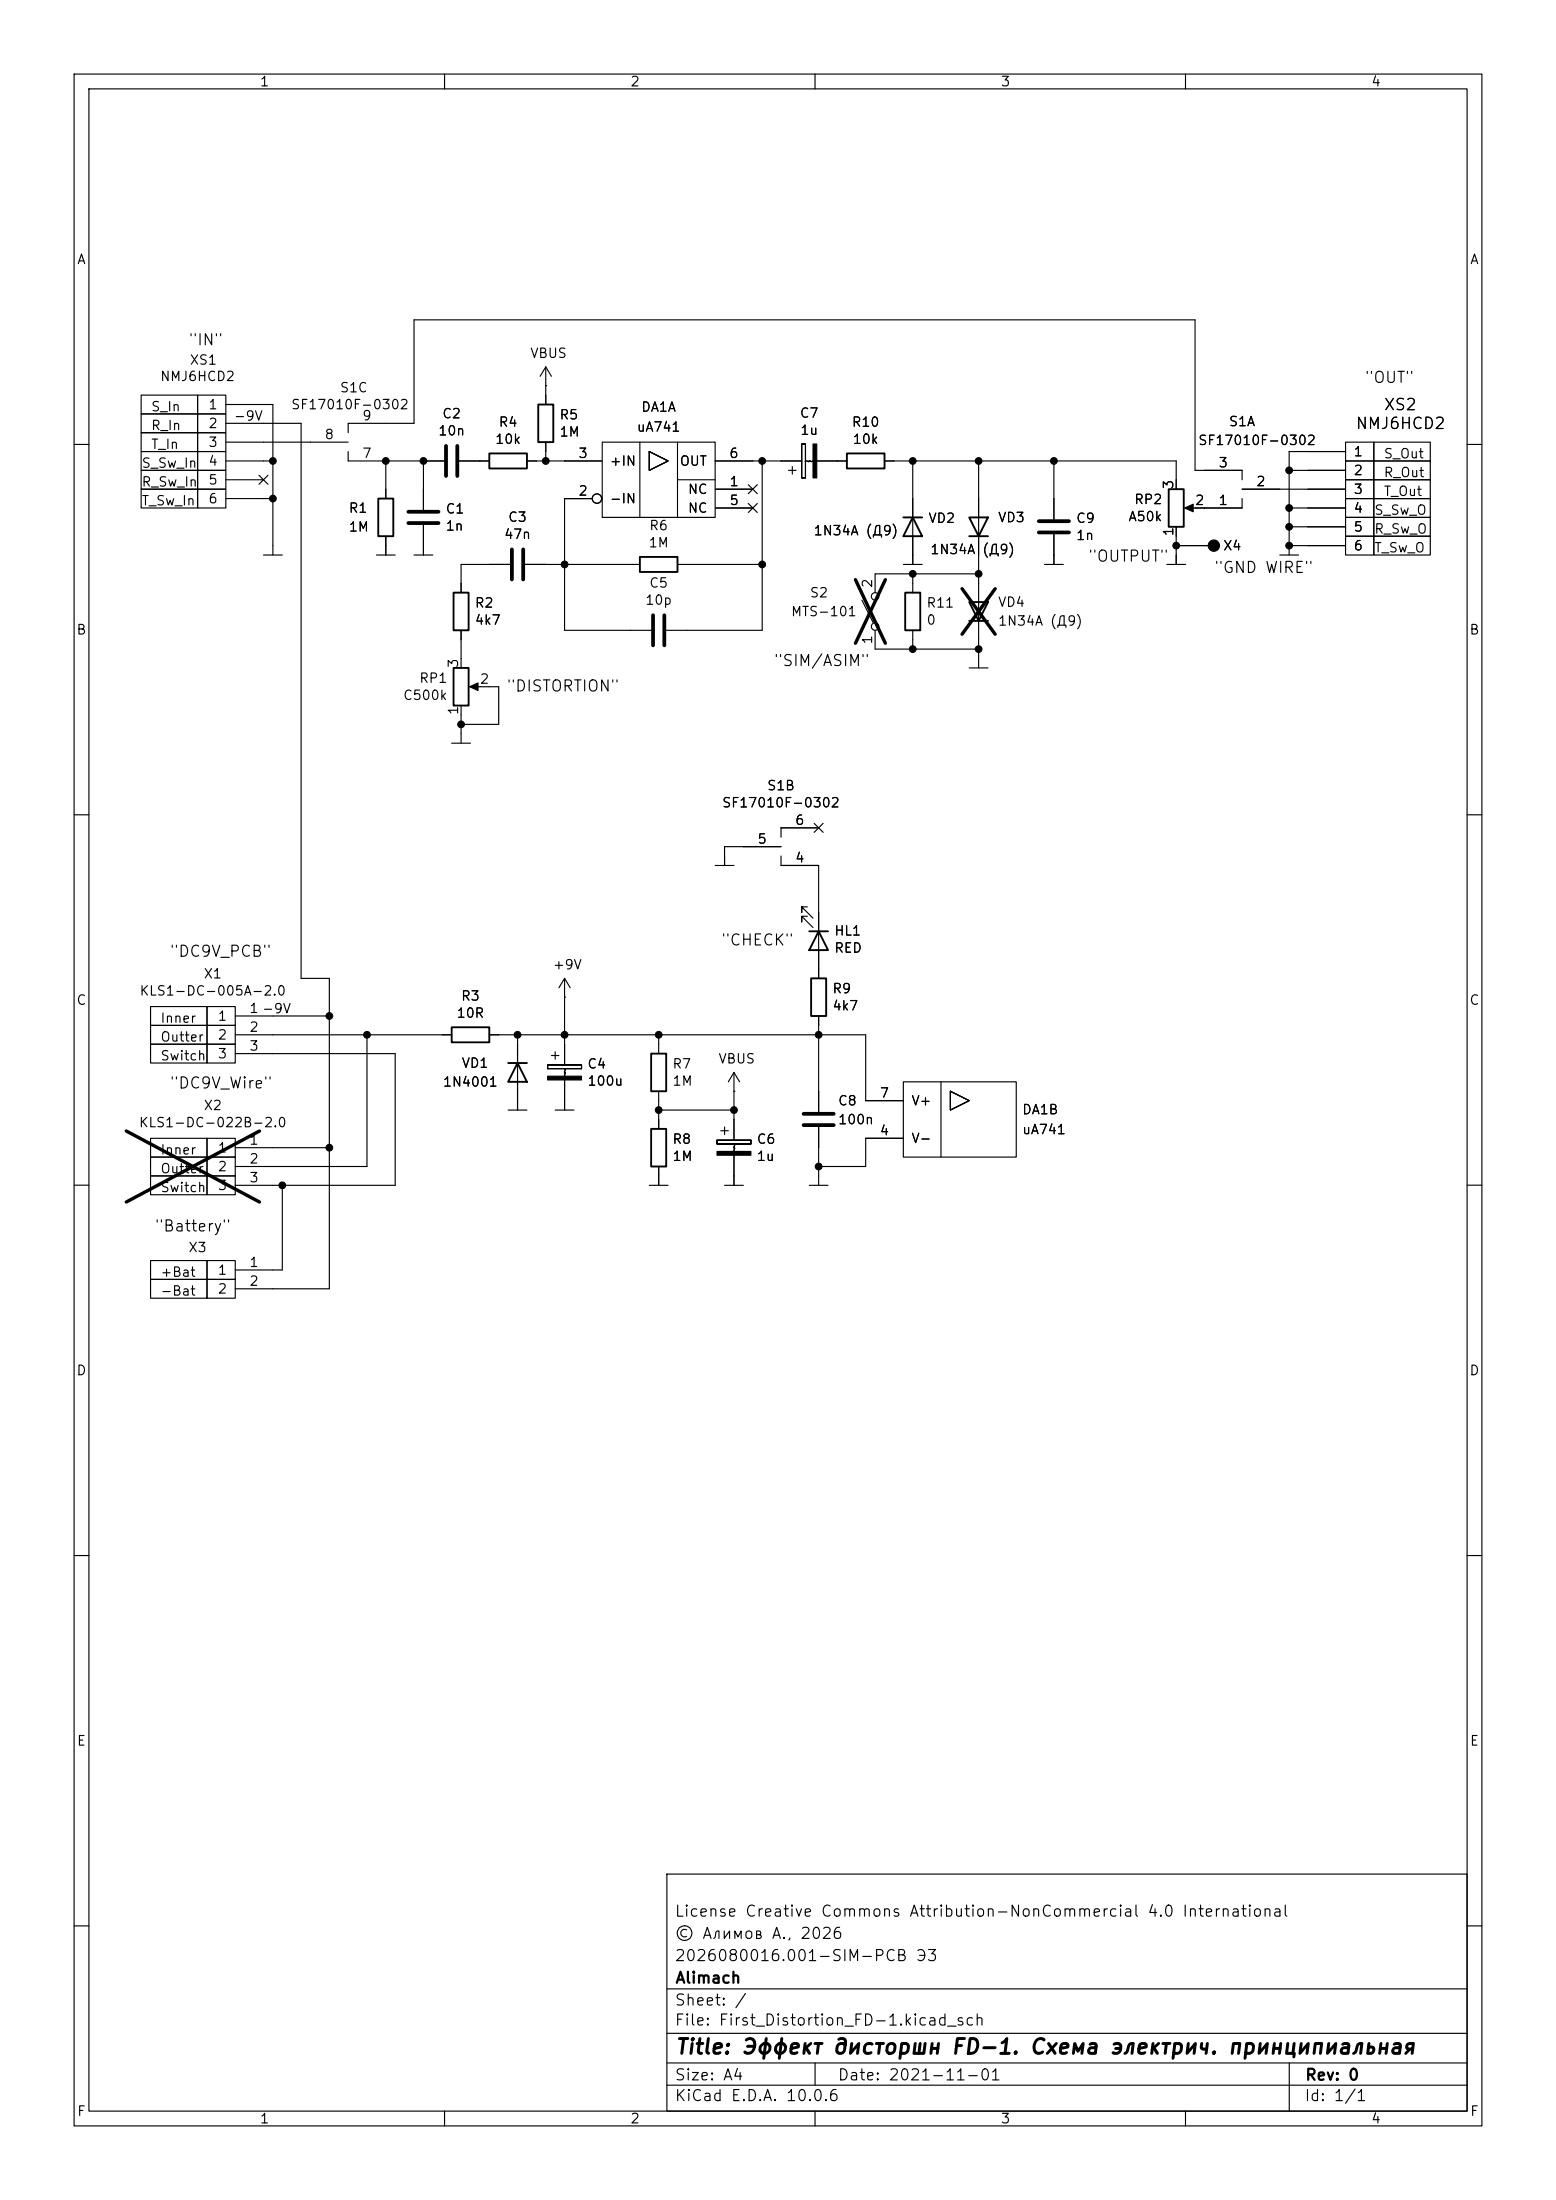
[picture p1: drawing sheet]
<svg xmlns="http://www.w3.org/2000/svg" width="210mm" height="297mm" viewBox="0 0 210 297" stroke-linecap="round" stroke-linejoin="round" font-family="sans-serif">
<g fill="none" stroke="#000" stroke-width=".15">
<path d="M10 10h190v277h-190zM12 12h186v273h-186zM60 10v2M110 10v2M160 10v2M19 53.3h7.7v2.6h-7.7zM19 55.9h7.7v2.5h-7.7zM19 58.4h7.7v2.6h-7.7zM26.7 53.3h3.8v2.6h-3.8zM26.7 55.9h3.8v2.5h-3.8zM26.7 58.4h3.8v2.6h-3.8zM30.5 59.7h16.5"/>
<path d="M30.5 57.2h10.1v74.9h3.8v41.9h-12.7M30.5 54.6h6.3v20.3M47 58.4v-1.2h8.9v-14h105.4v20.3h6.3v1.3M73.7 52.1h.1M73.7 49.5l-.8 1.3M73.7 49.5l.7 1.3M73.7 49.5v5.1M73.7 59.7v2.5M81.3 59.7h15.2v10.2h-15.2zM86.4 59.7v10.2M91.4 59.7v10.2M108.2 59.9v4.6z"/>
<path d="M108.2 59.9h.5zM108.7 59.9v4.6zM181.6 59.7h3.8v2.5h-3.8zM185.4 59.7h7.6v2.5h-7.6zM10 60h2M19 61h7.7v2.5h-7.7zM19 63.5h7.7v2.5h-7.7zM19 66h7.7v2.6h-7.7zM26.7 61h3.8v2.5h-3.8zM26.7 63.5h3.8v2.5h-3.8zM26.7 66h3.8v2.6h-3.8zM30.5 62.2h6.3"/>
<path d="M30.5 64.8h5.1M30.5 67.3h6.3M35 64.2l1.2 1.2M35.6 74.9h2.5M36.2 64.2l-1.2 1.2M47 61v1.2h12.9M50.8 74.9h2.5M52.1 62.2v5.1M52.1 72.4v2.5M55.9 74.9h2.5M57.1 62.2v6.6M57.1 70.9v4"/>
<path d="M62 62.2h4M68.8 76.2h-6.6v3.8M70.9 76.2h15.5M71.1 62.2h10.1M79.9 67.3h-3.7v17.8h11.7M87.6 61l2.6 1.2-2.6 1.3zM91.4 76.2h11.5M91.4 64.8h5.1M96.5 62.2h11.7M96.6 66h5M96.6 68.6h5M101 68l1.2 1.2"/>
<path d="M101 65.4l1.2 1.2M102.2 68l-1.2 1.2M102.2 65.4l-1.2 1.2M102.9 62.2v22.9h-13M106.4 63.5h1M106.9 63v1M108.2 64.5h.5zM110.2 62.2h4.1M119.4 62.2h39.3v3.8M121.9 76.2h2.6M123.2 62.2v14M123.2 77.5v2.5"/>
<path d="M132.1 62.2v28M132.1 77.5h-14v2.5M141 76.2h2.5M142.2 62.2v7.9M142.2 72.1v4.1M157.5 76.2h2.5M158.7 73.7h5.1M158.7 71.1v5.1M167.6 66h14M167.6 67.3v1.3h-7.3M172.7 74.9h2.6M174 63.5h7.6"/>
<path d="M174 68.6h7.6M174 71.1h7.6M174 73.7h7.6M181.6 62.2h3.8v2.6h-3.8zM181.6 64.8h3.8v2.5h-3.8zM181.6 67.3h3.8v2.6h-3.8zM181.6 69.9h3.8v2.5h-3.8zM181.6 72.4h3.8v2.5h-3.8zM181.6 61h-7.6v13.9M185.4 62.2h7.6v2.6h-7.6zM185.4 64.8h7.6v2.5h-7.6zM185.4 67.3h7.6v2.6h-7.6z"/>
<path d="M185.4 69.9h7.6v2.5h-7.6zM185.4 72.4h7.6v2.5h-7.6zM198 60h2M62.2 85.1v5.1M62.2 95.3v5M63.8 92.7h3.5v5.1h-5.1M116.3 81l1.6 3.1M118.1 85.1v2.5h14M123.2 85.1v2.5M130.8 90.2h2.5M10 110h2M61 100.3h2.5"/>
<path d="M96.5 116.8h2.6M105.4 115.6v1.2h5.1v15.3M105.4 114.3h-7.6v2.5M109.9 111.2l1.2 1.2M110.5 111.8h-5.1v1.2M111.1 111.2l-1.2 1.2M198 110h2M20.3 135.9h7.6v2.5h-7.6zM20.3 138.4h7.6v2.6h-7.6zM27.9 135.9h3.8v2.5h-3.8zM27.9 138.4h3.8v2.6h-3.8zM31.7 139.7h29.3"/>
<path d="M31.7 137.2h12.7M49.5 139.7v17.8h-17.8M66 139.7h50.8v8.9h5.1M69.8 139.7v10.2M76.2 134.6h.1M76.2 132.1v11.7M76.2 132.1l-.8 1.3M76.2 132.1l.8 1.3M88.9 139.7v2.5M109 122.4h-.8v.8v-.8l1.5 1.6M109 123.7h-.8v.8v-.8l1.5 1.5M110.5 137.2v12.9"/>
<path d="M10 160h2M20.3 153.7h7.6v2.5h-7.6zM20.3 156.2h7.6v2.6h-7.6zM20.3 158.8h7.6v2.5h-7.6zM20.3 141h7.6v2.5h-7.6zM27.9 153.7h3.8v2.5h-3.8zM27.9 156.2h3.8v2.6h-3.8zM27.9 158.8h3.8v2.5h-3.8zM27.9 141h3.8v2.5h-3.8zM31.7 142.2h21.6v17.8h-21.6M31.7 154.9h12.7M68.6 149.9h2.5"/>
<path d="M73.9 143.8v.5zM73.9 144.3h4.6zM73.9 143.8h4.6zM74.4 142.5h1M74.9 149.9h2.6M74.9 142v1M76.2 145.8v4.1M78.5 143.8v.5zM88.9 149.9h10.2M88.9 147.3v5.1M88.9 157.5v2.5M96.8 153.9v.5z"/>
<path d="M96.8 154.4h4.5zM96.8 153.9h4.5zM97.3 152.7h1M97.8 152.1v1.1M99.1 147.3h.1M99.1 144.8l-.8 1.3M99.1 144.8l.7 1.3M99.1 144.8v9.1M99.1 156v4M101.3 153.9v.5zM110.5 152.1v7.9M121.9 146.1h15.3v10.1h-15.3z"/>
<path d="M121.9 153.7h-5.1v3.8h-6.3M127 146.1v10.1M128.3 147.3l2.5 1.3-2.5 1.3zM198 160h2M20.3 170.2h7.6v2.5h-7.6zM20.3 172.7h7.6v2.6h-7.6zM27.9 170.2h3.8v2.5h-3.8zM27.9 172.7h3.8v2.6h-3.8zM38.1 160v11.5h-6.4M87.6 160h2.6M97.8 160h2.5M109.2 160h2.6"/>
<path d="M10 210h2M198 210h2M90 253h108v32h-108zM10 260h2M90 278.5h108M90 274.5h108M90 268.5h108M110 278.5v3M174 278.5v6.5M198 260h2M60 285v2M90 281.5h108"/>
<path d="M110 285v2M160 285v2"/>
<circle cx="80.6" cy="67.3" r=".63"/>
<circle cx="118.1" cy="80.5" r=".51"/>
<circle cx="118.1" cy="84.6" r=".51"/>
</g>
<g fill="none" stroke="#000" stroke-width=".25">
<path d="M72.6 54.6h2.1v5.1h-2.1zM51.1 67.3h2v5.1h-2zM66 61.2h5.1v2h-5.1zM86.4 75.2h5v2h-5zM114.3 61.2h5.1v2h-5.1zM121.9 69.9h2.6M123.2 69.9l1.3 2.5h-2.6zM130.8 69.9h2.5l-1.2 2.5zM130.8 72.4h2.5M157.7 66h2.1v5.1h-2.1zM61.2 90.2h2v5.1h-2zM61.2 80h2v5.1h-2z"/>
<path d="M122.2 80h2v5.1h-2zM130.8 81.3h2.5l-1.2 2.5zM130.8 83.8h2.5M61 138.7h5v2h-5zM109.2 125.7h2.6M109.5 132.1h2v5.1h-2zM110.5 125.7l1.3 2.6h-2.6zM68.6 143.5h2.5M69.8 143.5l1.3 2.6h-2.5zM87.9 142.2h2v5.1h-2zM87.9 152.4h2v5.1h-2z"/>
</g>
<path d="M115.5 78.3l4 8.5M119.5 78.3l-4 8.5M129.8 79.5l4.5 6.1M134.3 79.5l-4.5 6.1M17 152.7l18 9.6M35 152.7l-18 9.6" fill="none" stroke="#000" stroke-width=".46"/>
<g fill="#000" stroke="#000" stroke-width=".15">
<path d="M109.7 59.9h.5v4.6h-.5zM159.9 68.6l1.1-.5v1zM63.4 92.7l1.1-.5v1zM73.9 145.3h4.6v.5h-4.6zM96.8 155.4h4.5v.6h-4.5z"/>
<circle cx="163.8" cy="73.7" r=".76"/>
</g>
<path d="M55.1 70.6h4.1M55.1 69.1h4.1M60.2 60.2v4.1M61.7 60.2v4.1M69.1 74.2v4M70.6 74.2v4M140.2 71.9h4.1M140.2 70.4h4.1M88.1 83.1v4M89.7 83.1v4M108.5 150.4h4M108.5 151.9h4" fill="none" stroke="#000" stroke-width=".51"/>
<g fill="#000" stroke="#000" stroke-width=".13">
<circle cx="36.8" cy="62.2" r=".46"/>
<circle cx="36.8" cy="67.3" r=".46"/>
<circle cx="52.1" cy="62.2" r=".46"/>
<circle cx="57.1" cy="62.2" r=".46"/>
<circle cx="73.7" cy="62.2" r=".46"/>
<circle cx="76.2" cy="76.2" r=".46"/>
<circle cx="102.9" cy="62.2" r=".46"/>
<circle cx="102.9" cy="76.2" r=".46"/>
<circle cx="123.2" cy="62.2" r=".46"/>
<circle cx="123.2" cy="77.5" r=".46"/>
<circle cx="132.1" cy="62.2" r=".46"/>
<circle cx="132.1" cy="77.5" r=".46"/>
<circle cx="142.2" cy="62.2" r=".46"/>
<circle cx="158.7" cy="73.7" r=".46"/>
<circle cx="174" cy="71.1" r=".46"/>
<circle cx="174" cy="73.7" r=".46"/>
<circle cx="174" cy="68.6" r=".46"/>
<circle cx="174" cy="63.5" r=".46"/>
<circle cx="62.2" cy="97.8" r=".46"/>
<circle cx="123.2" cy="87.6" r=".46"/>
<circle cx="132.1" cy="87.6" r=".46"/>
<circle cx="44.4" cy="137.2" r=".46"/>
<circle cx="49.5" cy="139.7" r=".46"/>
<circle cx="69.8" cy="139.7" r=".46"/>
<circle cx="76.2" cy="139.7" r=".46"/>
<circle cx="88.9" cy="139.7" r=".46"/>
<circle cx="110.5" cy="139.7" r=".46"/>
<circle cx="44.4" cy="154.9" r=".46"/>
<circle cx="88.9" cy="149.9" r=".46"/>
<circle cx="99.1" cy="149.9" r=".46"/>
<circle cx="110.5" cy="157.5" r=".46"/>
<circle cx="38.1" cy="160" r=".46"/>
</g>
<text font-size="2" x="91" y="277.8">Title: Эффект дисторшн FD-1. Схема электрич. принципиальная</text>
<g font-size="1.5">
<text x="25.4" y="47">&quot;IN&quot;</text>
<text x="184.1" y="52.1">&quot;OUT&quot;</text>
<text x="182.9" y="58.3">NMJ6HCD2</text>
<text x="186.7" y="55.8">XS2</text>
<text x="146.8" y="76.2">&quot;OUTPUT&quot;</text>
<text x="163.8" y="77.7">&quot;GND WIRE&quot;</text>
<text x="68.3" y="93.7">&quot;DISTORTION&quot;</text>
<text x="104.3" y="90.3">&quot;SIM/ASIM&quot;</text>
<text x="22.8" y="129.6">&quot;DC9V_PCB&quot;</text>
<text x="97.2" y="128">&quot;CHECK&quot;</text>
<text x="22.8" y="147.3">&quot;DC9V_Wire&quot;</text>
<text x="20.8" y="166.6">&quot;Battery&quot;</text>
<text x="91" y="262.1">© Алимов А., 2026</text>
<text x="91" y="259.1">License Creative Commons Attribution-NonCommercial 4.0 International</text>
<text x="91" y="265.1">2026080016.001-SIM-PCB Э3</text>
<text x="91.1" y="268.1">Alimach</text>
<text x="91" y="273.8">File: First_Distortion_FD-1.kicad_sch</text>
<text x="91" y="271.1">Sheet: /</text>
<text x="91" y="281.2">Size: A4</text>
<text x="113" y="281.2">Date: 2021-11-01</text>
<text x="176.1" y="281.2">Rev: 0</text>
<text x="91" y="284">KiCad E.D.A. 10.0.6</text>
<text x="176" y="284">Id: 1/1</text>
</g>
<g font-size="1.3">
<text x="35" y="12">1</text>
<text x="85" y="12">2</text>
<text x="135" y="12">3</text>
<text x="185" y="12">4</text>
<text x="10.3" y="36">A</text>
<text x="198.3" y="36">A</text>
<text x="21.5" y="51.8">NMJ6HCD2</text>
<text x="25.5" y="49.6">XS1</text>
<text x="45.8" y="53.3">S1C</text>
<text x="71.5" y="48.6">VBUS</text>
<text x="20.3" y="58.4">R_In</text>
<text x="20.3" y="55.9">S_In</text>
<text x="28" y="55.6">1</text>
<text x="28" y="58.1">2</text>
<text x="31.5" y="57.1">-9V</text>
<text x="39.2" y="55.6">SF17010F-0302</text>
<text x="43.7" y="59.6">8</text>
<text x="48.8" y="57.1">9</text>
<text x="59" y="59.1">10n</text>
<text x="59.6" y="56.8">C2</text>
<text x="67.2" y="57.9">R4</text>
<text x="75.4" y="56.9">R5</text>
<text x="75.4" y="59.3">1M</text>
<text x="85.8" y="58.6">uA741</text>
<text x="86.4" y="55.9">DA1A</text>
<text x="107.9" y="56.7">C7</text>
<text x="107.9" y="59">1u</text>
<text x="114.9" y="57.9">R10</text>
<text x="165.8" y="57.9">S1A</text>
<text x="19" y="63.5">S_Sw_In</text>
<text x="20.3" y="60.9">T_In</text>
<text x="28" y="60.7">3</text>
<text x="28" y="63.2">4</text>
<text x="28" y="65.7">5</text>
<text x="48.8" y="62.1">7</text>
<text x="66.7" y="60.2">10k</text>
<text x="78" y="62.1">3</text>
<text x="82.2" y="63.2">+IN</text>
<text x="91.6" y="63.2">OUT</text>
<text x="98.3" y="62.1">6</text>
<text x="98.4" y="66">1</text>
<text x="108.4" y="63.2">~</text>
<text x="115" y="60.2">10k</text>
<text x="161.6" y="60.4">SF17010F-0302</text>
<text x="164.4" y="63.4">3</text>
<text x="169.4" y="66">2</text>
<text x="182.6" y="61.9">1</text>
<text x="182.6" y="64.5">2</text>
<text x="186.7" y="64.7">R_Out</text>
<text x="186.7" y="62.2">S_Out</text>
<text x="19" y="66">R_Sw_In</text>
<text x="19" y="68.6">T_Sw_In</text>
<text x="28" y="68.3">6</text>
<text x="47" y="69.5">R1</text>
<text x="60.1" y="69.6">C1</text>
<text x="60.1" y="72">1n</text>
<text x="68.5" y="70.8">C3</text>
<text x="78" y="67.2">2</text>
<text x="82.2" y="68.3">-IN</text>
<text x="87.5" y="71.9">R6</text>
<text x="92.8" y="67">NC</text>
<text x="92.8" y="69.5">NC</text>
<text x="98.4" y="68.5">5</text>
<text x="125.2" y="70.9">VD2</text>
<text x="134.6" y="70.8">VD3</text>
<text x="145.1" y="70.9">C9</text>
<text x="152.2" y="70.7">A50k</text>
<text x="153" y="68.4">RP2</text>
<text x="158.7" y="66.1" transform="rotate(-90 158.7 66.1)">3</text>
<text x="161.2" y="68.5">2</text>
<text x="164.4" y="68.5">1</text>
<text x="182.6" y="67">3</text>
<text x="182.6" y="69.5">4</text>
<text x="185.4" y="69.8">S_Sw_O</text>
<text x="186.7" y="67.3">T_Out</text>
<text x="47" y="72.1">1M</text>
<text x="67.9" y="73.1">47n</text>
<text x="87.4" y="74.2">1M</text>
<text x="109.7" y="72.6">1N34A (Д9)</text>
<text x="125.5" y="75.1">1N34A</text>
<text x="132.5" y="75.1">(Д9)</text>
<text x="145.1" y="73.2">1n</text>
<text x="158.7" y="72.5" transform="rotate(-90 158.7 72.5)">1</text>
<text x="165" y="74.6">X4</text>
<text x="182.6" y="72.1">5</text>
<text x="182.6" y="74.6">6</text>
<text x="185.4" y="72.4">R_Sw_O</text>
<text x="185.4" y="74.9">T_Sw_O</text>
<text x="64" y="82.3">R2</text>
<text x="87" y="82">10p</text>
<text x="87.5" y="79.7">C5</text>
<text x="106.7" y="83.5">MTS-101</text>
<text x="109.2" y="81">S2</text>
<text x="118" y="79.5" transform="rotate(-90 118 79.5)">2</text>
<text x="125" y="82.3">R11</text>
<text x="134.6" y="82.2">VD4</text>
<text x="10.2" y="86">B</text>
<text x="64" y="84.7">4k7</text>
<text x="118" y="87.1" transform="rotate(-90 118 87.1)">1</text>
<text x="125" y="84.7">0</text>
<text x="134.6" y="84.8">1N34A (Д9)</text>
<text x="198.2" y="86">B</text>
<text x="54.3" y="94.8">C500k</text>
<text x="56.5" y="92.5">RP1</text>
<text x="62.1" y="90.3" transform="rotate(-90 62.1 90.3)">3</text>
<text x="64.7" y="92.6">2</text>
<text x="62.1" y="96.6" transform="rotate(-90 62.1 96.6)">1</text>
<text x="103.4" y="107">S1B</text>
<text x="97.4" y="109.3">SF17010F-0302</text>
<text x="107.2" y="111.7">6</text>
<text x="102.1" y="114.2">5</text>
<text x="107.2" y="116.8">4</text>
<text x="74.5" y="131.2">+9V</text>
<text x="112.5" y="126.6">HL1</text>
<text x="112.5" y="128.9">RED</text>
<text x="10.2" y="136">C</text>
<text x="18.7" y="134.7">KLS1-DC-005A-2.0</text>
<text x="27.4" y="132.4">X1</text>
<text x="33.6" y="137.1">1 -9V</text>
<text x="61.5" y="137.7">10R</text>
<text x="62.1" y="135.4">R3</text>
<text x="112.3" y="134.4">R9</text>
<text x="112.3" y="136.7">4k7</text>
<text x="198.2" y="136">C</text>
<text x="21.6" y="143.5">Switch</text>
<text x="21.6" y="138.4">Inner</text>
<text x="21.6" y="140.9">Outter</text>
<text x="29.3" y="138.1">1</text>
<text x="29.3" y="140.7">2</text>
<text x="29.3" y="143.2">3</text>
<text x="33.6" y="139.6">2</text>
<text x="33.6" y="142.2">3</text>
<text x="96.9" y="143.9">VBUS</text>
<text x="59.7" y="147">1N4001</text>
<text x="62.2" y="144.5">VD1</text>
<text x="77.2" y="145.2" transform="rotate(-90 77.2 145.2)">~</text>
<text x="79.2" y="144.6">C4</text>
<text x="79.2" y="146.9">100u</text>
<text x="90.7" y="144.6">R7</text>
<text x="90.7" y="146.9">1M</text>
<text x="113" y="149.6">C8</text>
<text x="118.6" y="148.5">7</text>
<text x="122.9" y="149.6">V+</text>
<text x="18.7" y="152.5">KLS1-DC-022B-2.0</text>
<text x="27.4" y="150.2">X2</text>
<text x="29.3" y="155.9">1</text>
<text x="33.6" y="154.9">1</text>
<text x="90.7" y="154.7">R8</text>
<text x="100" y="155.3" transform="rotate(-90 100 155.3)">~</text>
<text x="102" y="154.7">C6</text>
<text x="113" y="152.1">100n</text>
<text x="118.6" y="153.6">4</text>
<text x="122.9" y="154.6">V-</text>
<text x="137.9" y="150.7">DA1B</text>
<text x="137.9" y="153.4">uA741</text>
<text x="21.6" y="156.2">Inner</text>
<text x="21.6" y="158.7">Outter</text>
<text x="21.6" y="161.3">Switch</text>
<text x="29.3" y="158.4">2</text>
<text x="29.3" y="161">3</text>
<text x="33.6" y="157.4">2</text>
<text x="33.6" y="159.9">3</text>
<text x="90.7" y="157">1M</text>
<text x="102" y="157">1u</text>
<text x="21.6" y="172.7">+Bat</text>
<text x="25.3" y="169.4">X3</text>
<text x="29.3" y="172.4">1</text>
<text x="33.6" y="171.4">1</text>
<text x="33.6" y="173.9">2</text>
<text x="21.6" y="175.2">-Bat</text>
<text x="29.3" y="175">2</text>
<text x="10.2" y="186">D</text>
<text x="198.2" y="186">D</text>
<text x="10.3" y="236">E</text>
<text x="198.3" y="236">E</text>
<text x="10.3" y="286">F</text>
<text x="35" y="287">1</text>
<text x="85" y="287">2</text>
<text x="135" y="287">3</text>
<text x="185" y="287">4</text>
<text x="198.3" y="286">F</text>
</g>
</svg>
